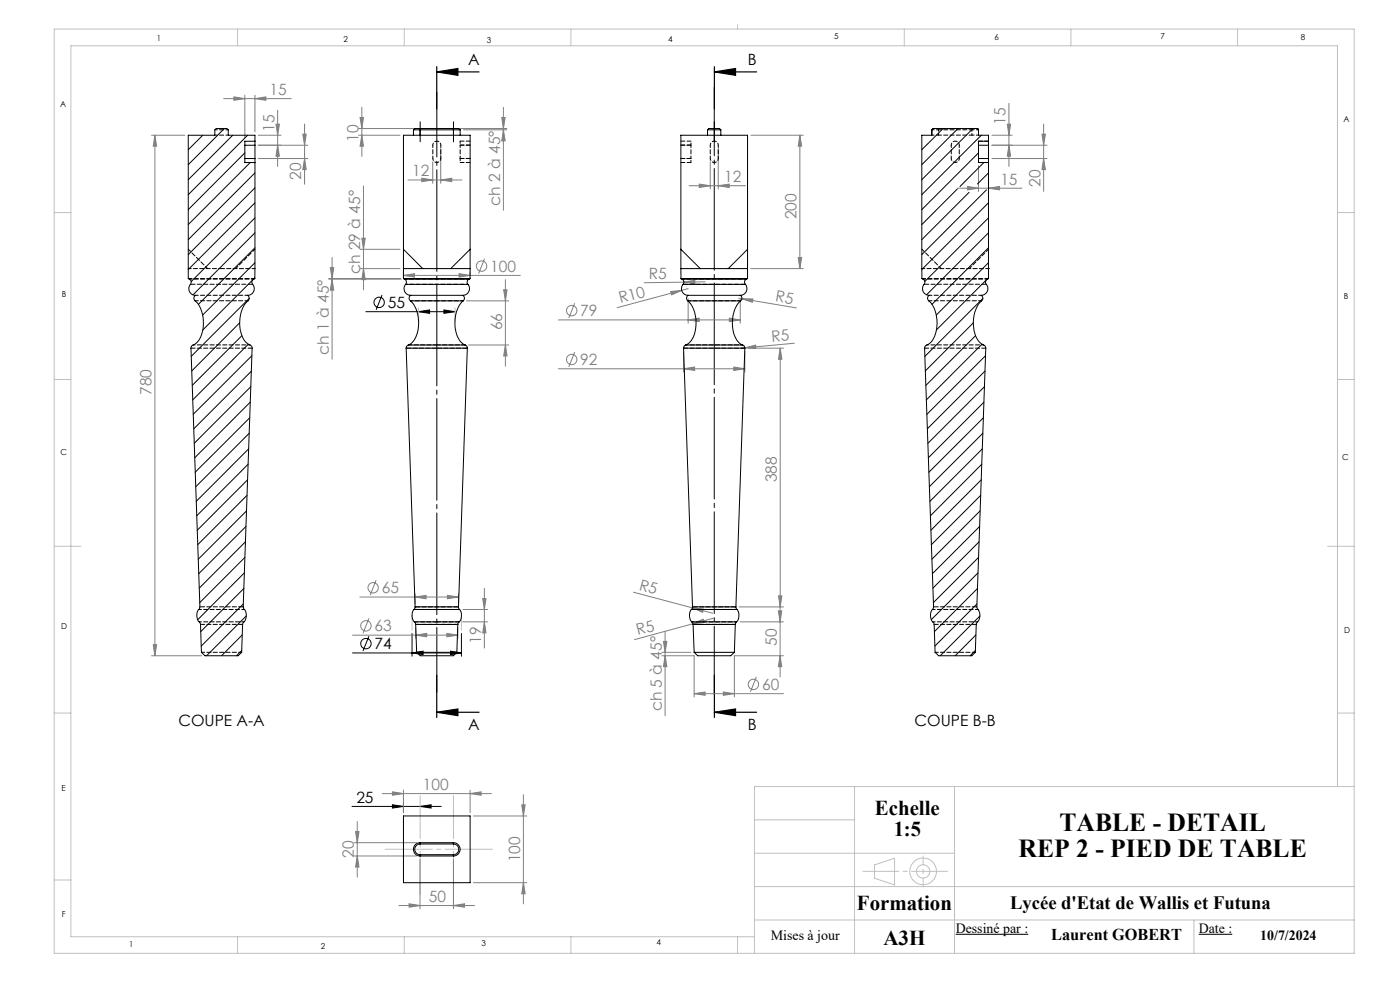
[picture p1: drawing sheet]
<svg xmlns="http://www.w3.org/2000/svg" width="420mm" height="297mm" viewBox="0 0 420 297" stroke-linecap="round" stroke-linejoin="round" font-family="sans-serif">
<g fill="none" stroke="#808080" stroke-width=".3">
<path d="M67.1 29.6h20.2M70.2 29l3.2 .6-3.2 .5zM73.4 28.5v12.8M76.5 29.6l3.3-.6v1.1zM76.5 28.5v11M82.8 37.2h1l-.5 3.3zM83.3 33.1v16.8M91.4 37.2v18M107.6 38.5h17.4M108 35.2h1l-.5 3.3zM108.5 32.2v14.7M137 38.5h15"/>
<path d="M139 38.9h13M150.5 35.2h1.1l-.6 3.3zM151 38.9l.6 3.3h-1.1zM151 32.2v30.8M302.2 37.2h1l-.5 3.3zM302.7 31v18.9M313.1 37.2v20.2M45.5 40.5h10M46.5 40.5v156M46.5 40.5l.5 3.3h-1zM77.5 40.5h6.8M77.5 47.5h14.9"/>
<path d="M83.3 43.5l.5 3.3h-1zM90.8 40.2h1.1l-.5 3.3zM91.4 47.5l.5 3.3h-1.1zM92.4 43.5h-14.9M107.6 40.5h12.4M108.5 40.5l.5 3.3h-1zM109 55.7v31.2M122.4 53.9h16.2M126.5 53.4l3.3 .5-3.3 .5zM129.8 48.5v6.4M132.2 53.9l3.3-.5v1zM132.2 44.5v10.4"/>
<path d="M206.7 55.7h17M209.8 55.2l3.3 .5-3.3 .5zM213.1 48.5v8.2M215.5 55.7l3.3-.5v1zM215.5 44.5v12.2M225.2 40.5h15.8M240 40.5v40M240 40.5l.5 3.3h-1zM287.2 56.4h19.4M290.3 55.9l3.2 .5-3.2 .5zM293.5 49.7v7.7M296.5 56.4l3.4-.5v1z"/>
<path d="M297.6 40.5h6.1M297.6 47.5h16.5M302.7 43.5l.5 3.3h-1zM312.6 40.2h1l-.5 3.3zM313.1 47.5l.5 3.3h-1zM314.1 43.5h-16.5M99.6 77.1v30.6M108.1 74.7h11.9M108.5 71.4h1.1l-.6 3.3zM145.4 77.5l-1.8 4.5M239.5 77.2h1l-.5 3.3zM98.6 83.5h21.5"/>
<path d="M98.6 83.6h21.8M99.1 80.2h1l-.5 3.3zM99.6 83.6l.5 3.4h-1zM108.1 80.5h11.9M109 80.5l.6 3.3h-1.1zM121 82.5l3.4-.5v1zM121 81.5v1M121 82.5h35.1M137.7 82l3.3 .5-3.3 .5zM139.9 90.2h12.7M141 81.5v1M151.1 86.9h1l-.5 3.3z"/>
<path d="M151.6 83.8v25.9M167.5 95.9h54.6M172.4 90.9l-1.8 4.4M201.2 87.4l3.3-.4-3 1.4zM204.5 87l-19.4 5.2M205.2 84.6l3.3-.6v1zM205.2 84.6l-11.9 .1M206.4 95.9l3.4-.5v1zM206.4 89.5v7.4M206.4 86.5l-1.9 .5M211.5 84.5l-6.3 .1M218.8 95.4l3.3 .5-3.3 .5z"/>
<path d="M221.6 89.4l1 .1M222.1 89.5v7.4M222.6 89.5l3.3 .1-.2 1zM222.6 89.5l16.3 2.8M225.2 80.5h15.8M140.5 103.4h12.1M151.6 103.4l.5 3.3h-1zM167.5 110.5h55.9M172.4 105.5l-1.8 4.5M205.1 110.5l3.3-.5v1zM205.1 105.4v6.1M220.1 110l3.3 .5-3.3 .5z"/>
<path d="M223.4 105.4v6.1M223.4 104.2l3.3-.8 .1 1zM223.4 104.2l-1 .1M224.4 104.3h10.7M234.1 104.3l.5 3.4h-1.1zM234.1 104.3v77.6M238.3 102.9l-14.9 1.3M108 178.9h29.5M112.8 173.9l-1.7 4.5M124.5 178.9l3.3-.5v1.1zM124.5 177.9v3M134.2 178.4l3.3 .5-3.3 .6z"/>
<path d="M137.5 177.9v3M144.8 179.4h1l-.5 3.3zM145.3 176.3v17.9M190 177.5l23.9 6.3M233.5 178.6h1.1l-.5 3.3zM45.5 196.5h15M46 193.2h1l-.5 3.3zM105.8 190.4h31.5M110.7 185.3l-1.8 4.5M124.7 190.4l3.3-.6v1zM124.7 188.1v3.2M134.1 189.8l3.2 .6-3.2 .4z"/>
<path d="M137.3 188.1v3.2M138.7 186.4h7.6M138.9 182.7h7.4M145.3 186.4l.5 3.3h-1zM198.5 196.5h9.8M198.5 195.5h8.7M199 192.2h1.1l-.6 3.3zM199.5 189.2v25.3M199.5 196.5l.6 3.3h-1.1zM207.7 182.2l3.3 .3-.2 1zM207.9 186.9l3.1-1.3 .2 .9zM208.2 196.5v12.4"/>
<path d="M214 185.3l-23.6 6.4M221.8 181.9h13.3M222 186.4h13M233.5 183.1h1l-.5 3.3zM234 196.5l.5 3.3h-1zM234 180v22.9M235 196.5h-14.7v12.4M208.2 207.9l3.3-.5v1zM208.2 207.9h26.9M217 207.4l3.3 .5-3.3 .5zM226.9 202.9l-1.8 4.4M114.7 237.8h32.7"/>
<path d="M117.7 237.3l3.3 .5-3.3 .5zM121 236.8v6.8M141 237.8l3.3-.5v1zM141 236.8v6.8M157 238.2v32.7M106.2 252.6h18.8M106.2 256.5h18.8M106.7 249.2h1l-.5 3.4zM107.2 256.5l.5 3.4h-1zM107.2 246.2v16.7M126 257.6v14.8M136 257.6v14.8"/>
<path d="M142 244.5h16M156.5 241.2h1.1l-.6 3.3zM119.7 271.4h22.7M122.7 270.9l3.3 .5-3.3 .5zM136 271.4l3.3-.5v1zM142 264.5h16M157 264.5l.6 3.4h-1.1z"/>
<circle cx="144.5" cy="79.8" r="1.55"/>
<circle cx="171.5" cy="93.1" r="1.55"/>
<circle cx="171.5" cy="107.7" r="1.55"/>
<circle cx="111.9" cy="176.2" r="1.56"/>
<circle cx="109.8" cy="187.6" r="1.55"/>
<circle cx="226" cy="205.1" r="1.56"/>
</g>
<g fill="none" stroke="#000" stroke-width=".3">
<path d="M109.7 93.4h26.8M114.6 88.4l-1.7 4.4M125.6 93.4l3.3-.5v1zM133.2 92.9l3.3 .5-3.3 .5zM105.8 195.7h32.6M110.7 190.7l-1.8 4.4M123.6 195.7l3.3-.5v1zM123.6 189.9v6.8M135.1 195.2l3.3 .5-3.3 .5zM138.4 189.9v6.8M105.6 241.7h26.8M117.7 241.2l3.3 .5-3.3 .5z"/>
<path d="M121 240.7v2.9M126 241.7l3.3-.5v1zM286.7 280h21.8M359.6 280h10.1"/>
<circle cx="113.7" cy="90.6" r="1.56"/>
<circle cx="109.8" cy="192.9" r="1.55"/>
</g>
<path d="M131 20v12.7M214.3 20v12.7M131 21.6l6.4-1.1v2.1zM131 21.6h12.7M214.3 21.6l6.4-1.1v2.1zM214.3 21.6h12.7M131 213.5l6.4-1v2zM131 202.3v12.7M131 213.5h12.7M214.3 213.5l6.4-1v2zM214.3 213.5h12.7M214.3 202.3v12.7" fill="none" stroke="#000" stroke-width=".35"/>
<g fill="none" stroke="#c0c0c0" stroke-width=".3">
<path d="M16.3 8.7h390v277h-390zM71.3 8.7v5M121.3 8.7v5M171.3 8.7v5M221.3 7.4v1.3M271.3 8.7v5M321.3 8.7v5M371.3 8.7v5M16.3 63.7h5M401.2 63.7h5.1M125.6 92.2v4.2M136.5 92.2v4.2"/>
<path d="M16.3 113.7h5M401.2 113.7h5.1M16.3 163.7h8M398.3 163.7h8M123.6 184.5v4.3M138.4 184.5v4.3M16.3 213.7h5M401.2 213.7h5.1M256.4 235.7v50M286.3 235.7v50M401.2 235.7v-222h-379.9v267h205M406.3 235.7h-180v50"/>
<path d="M226.3 255.7h60M226.3 245.7h30.1M262.4 259.2l6-2v8l-6-2zM16.3 263.7h5M226.3 265.7h180M226.3 275.7h180M358.2 275.7v10M71.3 280.7v5M121.3 280.7v5M171.3 280.7v5M221.3 280.7v5"/>
<circle cx="276.9" cy="261.2" r="2"/>
<circle cx="276.9" cy="261.2" r="4"/>
</g>
<path d="M131 27.6v179.9" fill="none" stroke="#000" stroke-width=".3" stroke-dasharray="30.5 1.3 1.3 1.3" stroke-dashoffset="11"/>
<path d="M126 38.9v3.6M126 38.9v-2.4M136 38.9v3.6M136 38.9v-2.4M214.3 38.9v3.6M214.3 38.9v-2.4" fill="none" stroke="#000" stroke-width=".3" stroke-dasharray="30.5 1.3 1.3 1.3"/>
<path d="M214.3 26.2v182" fill="none" stroke="#000" stroke-width=".3" stroke-dasharray="30.5 1.3 1.3 1.3" stroke-dashoffset="9.9"/>
<path d="M258.9 261.1h25.4" fill="none" stroke="#c0c0c0" stroke-width=".3" stroke-dasharray="30.5 1.3 1.3 1.3" stroke-dashoffset="19.7"/>
<path d="M276.9 256.5v9.3" fill="none" stroke="#c0c0c0" stroke-width=".3" stroke-dasharray="30.5 1.3 1.3 1.3" stroke-dashoffset="27.7"/>
<path d="M147.7 254.5h-32.2" fill="none" stroke="#c0c0c0" stroke-width=".3" stroke-dasharray="30.5 1.3 1.3 1.3" stroke-dashoffset="16.3"/>
<path d="M126 238.4v29.6M136 238.4v29.6" fill="none" stroke="#c0c0c0" stroke-width=".3" stroke-dasharray="30.5 1.3 1.3 1.3" stroke-dashoffset="17.6"/>
<g fill="#000">
<path d="M131 21.6l6.4-1.1v2.1zM131 213.5l6.4-1v2z"/>
<path d="M214.3 21.6l6.4-1.1v2.1zM214.3 213.5l6.4-1v2z"/>
<path d="M125.6 93.4l3.3-.5v1zM133.2 92.9l3.3 .5-3.3 .5zM123.6 195.7l3.3-.5v1zM135.1 195.2l3.3 .5-3.3 .5z"/>
<path d="M126 241.7l3.3-.5v1zM117.7 241.2l3.3 .5-3.3 .5z"/>
</g>
<g fill="#808080">
<path d="M207.7 182.2l3.3 .3-.2 1z"/>
<path d="M205.2 84.6l3.3-.6v1z"/>
<path d="M223.4 104.2l3.3-.8 .1 1z"/>
<path d="M207.9 186.9l3.1-1.3 .2 .9z"/>
<path d="M201.2 87.4l3.3-.4-3 1.4z"/>
<path d="M222.6 89.5l3.3 .1-.2 1z"/>
<path d="M137.7 82l3.3 .5-3.3 .5zM121 82.5l3.4-.5v1zM134.2 178.4l3.3 .5-3.3 .6zM124.5 178.9l3.3-.5v1.1zM141 237.8l3.3-.5v1zM117.7 237.3l3.3 .5-3.3 .5z"/>
<path d="M124.7 190.4l3.3-.6v1zM134.1 189.8l3.2 .6-3.2 .4zM206.4 95.9l3.4-.5v1zM218.8 95.4l3.3 .5-3.3 .5zM205.1 110.5l3.3-.5v1zM220.1 110l3.3 .5-3.3 .5zM208.2 207.9l3.3-.5v1zM217 207.4l3.3 .5-3.3 .5zM70.2 29l3.2 .6-3.2 .5zM76.5 29.6l3.3-.6v1.1zM290.3 55.9l3.2 .5-3.2 .5zM296.5 56.4l3.4-.5v1z"/>
<path d="M136 271.4l3.3-.5v1zM122.7 270.9l3.3 .5-3.3 .5z"/>
<path d="M151 38.9l.6 3.3h-1.1zM150.5 35.2h1.1l-.6 3.3zM83.3 43.5l.5 3.3h-1zM82.8 37.2h1l-.5 3.3zM302.7 43.5l.5 3.3h-1zM302.2 37.2h1l-.5 3.3z"/>
<path d="M157 264.5l.6 3.4h-1.1zM156.5 241.2h1.1l-.6 3.3z"/>
<path d="M108.5 71.4h1.1l-.6 3.3zM109 80.5l.6 3.3h-1.1zM108 35.2h1l-.5 3.3zM108.5 40.5l.5 3.3h-1zM151.1 86.9h1l-.5 3.3zM151.6 103.4l.5 3.3h-1zM99.1 80.2h1l-.5 3.3zM99.6 83.6l.5 3.4h-1zM144.8 179.4h1l-.5 3.3zM145.3 186.4l.5 3.3h-1zM106.7 249.2h1l-.5 3.4zM107.2 256.5l.5 3.4h-1zM240 40.5l.5 3.3h-1zM239.5 77.2h1l-.5 3.3zM233.5 183.1h1l-.5 3.3zM234 196.5l.5 3.3h-1zM199 192.2h1.1l-.6 3.3zM199.5 196.5l.6 3.3h-1.1zM234.1 104.3l.5 3.4h-1.1zM233.5 178.6h1.1l-.5 3.3zM46.5 40.5l.5 3.3h-1zM46 193.2h1l-.5 3.3zM90.8 40.2h1.1l-.5 3.3zM91.4 47.5l.5 3.3h-1.1zM312.6 40.2h1l-.5 3.3zM313.1 47.5l.5 3.3h-1z"/>
<path d="M126.5 53.4l3.3 .5-3.3 .5zM132.2 53.9l3.3-.5v1zM209.8 55.2l3.3 .5-3.3 .5zM215.5 55.7l3.3-.5v1z"/>
</g>
<g fill="none" stroke="#000" stroke-width=".3">
<path d="M67.3 38.5l-10.8 10.9M124 38.9h14M124 38.9v1.6M126 38.5a2.17 2.17 0 0 0-2 .4M126 38.5v2M126 38.5h10M136 38.5a2.29 2.29 0 0 1 2 .4M136 38.5v2M138 38.9v1.6M212.3 38.9a2.58 2.58 0 0 1 2.3-.4h1.3l.4 .4M212.3 38.9h4M212.3 38.9v1.6"/>
<path d="M216.3 38.9v1.6M280 38.5h.1M280 38.5l-.5 .4v1.6h-3v40M280 38.5h13.2M282.9 38.5l-6.4 6.4M287.4 38.5l-10.9 10.9M291.9 38.5l-15.4 15.4M293.2 38.5l.3 .4M293.2 38.5h.1M293.5 38.9v1.6h3v1.8M60.8 40.5l-4.3 4.4M69.8 40.5l-13.3 13.4"/>
<path d="M73.4 45.8l-16.9 17M73.4 43.5h3.1M73.4 47.5h3.1M74.3 40.5l-17.8 17.8M75.1 48.7l-18.6 18.6M76.5 51.8l-20 20M76.5 56.3l-20 20M76.5 42.3v1.2M76.5 47.5v1.2M76.5 42.3v-1.8h-8v-1.6l-.4-.4h-3.2l-.4 .4v1.6h-8v43a1.11 1.11 0 0 1 .9 .9 1.11 1.11 0 0 1-.5 1.1 2.01 2.01 0 0 0 1.7 3 1.13 1.13 0 0 0 .3 2 10.2 10.2 0 0 1 .2 12.2l-.8 .5a1.21 1.21 0 0 0-1 1.1l2.7 77.7a3.7 3.7 0 0 0-.4 4.2l.5 .8 .3 8.5 1.1 1h9.9l1.1-1 .3-8.5a4.4 4.4 0 0 0 .9-3.7l-.7-1.4 2.6-77.7a1.73 1.73 0 0 0-1.4-1.2 9.4 9.4 0 0 1-1.6-10 8.1 8.1 0 0 1 2.1-3.2v-.7l-.4-.6a2.12 2.12 0 0 0 1.9-1.4 2.12 2.12 0 0 0-.6-2.3l.2-.9 .6-.4 .1-34.8M76.5 42.3h-3.1v6.4h3.1M76.5 43.5v4"/>
<path d="M287.2 56.7l-10.7 10.6M290.7 57.6l-14.2 14.2M293.5 43.5h3M293.5 47.5h3M293.5 45.8l-17 17M294.4 40.5l-17.9 17.8M295.2 48.7l-7.2 7.2M295.9 56.9l-19.4 19.4M296.5 48.7v34.8a1.08 1.08 0 0 0-.8 .8 1.08 1.08 0 0 0 .4 1.1 2.01 2.01 0 0 1-1.7 3.1l.4 .5v.7a10.2 10.2 0 0 0-1 12.8l1.7 1.2 .2 .6-2.6 77.9a3.2 3.2 0 0 1-.2 4.6l-.3 8.7-1.1 1h-9.9l-1.1-1-.3-8.7a3.2 3.2 0 0 1-.2-4.6l-2.5-73.1v-5.3a5.9 5.9 0 0 0 3.5-5 9.7 9.7 0 0 0-2.6-9 .98 .98 0 0 1 .3-1.3 2.09 2.09 0 0 1-1.8-1.4 2.09 2.09 0 0 1 .5-2.2l-.1-.8-.7-.6-.1-3M296.5 42.3v1.2M296.5 47.5v1.2M296.5 42.3h-3v6.4h3"/>
<path d="M296.5 43.5v4M296.5 51.8l-3.3 3.3M76.5 60.8l-20 20M76.5 65.3l-19.1 19.1M76.5 69.8l-18.6 18.6M76.5 74.3l-17 16.9M76.5 78.7l-15.7 15.7M121 74.7l5.8 5.8M141 74.7l-5.8 5.8M204.3 74.7l5.8 5.8M224.3 74.7l-5.8 5.8M296.5 60.8l-20 20"/>
<path d="M296.5 65.3l-19.1 19.1M296.5 69.8l-18.5 18.5M296.5 74.3l-16.9 16.9M296.5 78.7l-15.6 15.7M71.9 96.8l-14.4 14.4M74.8 89.4l-17.4 17.4M76.4 83.3l-15.5 15.6M121 83.5h20M121 83.5l.4 .1M121 80.5h20M121.4 83.6a1.03 1.03 0 0 1 .3 1.6M121.4 83.6h19.3"/>
<path d="M121.7 85.2a1.98 1.98 0 0 0-.3 2.2 1.98 1.98 0 0 0 1.8 1.1M121.7 85.2h18.7M123.1 90.2a10.1 10.1 0 0 1 1.5 11.2l-1 1.3-1.1 .7M123.1 90.2h15.9M123.2 88.5a1 1 0 0 0-.1 1.7M123.2 88.5h15.7M138.9 88.5a1 1 0 0 1 .1 1.7M139 90.2a9.9 9.9 0 0 0-.6 12.5l1.1 .7M140.4 85.2a2 2 0 0 1 .3 2.1 2 2 0 0 1-1.8 1.2M140.7 83.6a1.03 1.03 0 0 0-.3 1.6M141 83.5l-.3 .1M141 80.5v-40h-20v43"/>
<path d="M141 80.5v3M204.3 80.5h20M204.3 80.5v-40h20v43M204.3 80.5v3M204.3 83.5h20M204.3 83.5l.3 .1M204.6 83.6a1.03 1.03 0 0 1 .3 1.6M204.6 83.6h19.3M204.9 85.2a1.98 1.98 0 0 0-.3 2.2 1.98 1.98 0 0 0 1.8 1.1M204.9 85.2h18.7M206.3 90.2a9.9 9.9 0 0 1 .6 12.5l-1.2 .7M206.3 90.2h15.9"/>
<path d="M206.4 88.5a1 1 0 0 0-.1 1.7M206.4 88.5h15.7M222.1 88.5a1 1 0 0 1 .1 1.7M222.2 90.2a10.1 10.1 0 0 0-1.5 11.2l1 1.3 1.1 .7M223.6 85.2a1.98 1.98 0 0 1 .3 2.2 1.98 1.98 0 0 1-1.8 1.1M223.9 83.6a1.03 1.03 0 0 0-.3 1.6M224.3 83.5l-.4 .1M276.5 80.5h.1M292 96.8l-14.4 14.4M294.9 89.5l-17.4 17.3M296.5 80.5h.1M296.5 83.3l-15.6 15.6"/>
<path d="M72.6 100.6l-14.9 14.9M74.5 103.1l-16.7 16.7M75.2 115.9l-16.9 17M75.4 111.2l-17.3 17.3M75.6 106.6l-17.6 17.6M121.8 104.3h18.4M121.8 104.3l2.7 77.6M122.5 103.4l-.5 .3-.2 .6M122.5 103.4h17M139.5 103.4l.6 .5 .1 .4M140.2 104.3l-2.7 77.6M205.1 104.3h18.3"/>
<path d="M205.1 104.3l2.7 77.6M205.7 103.4l-.5 .3-.1 .6M205.7 103.4h17.1M222.8 103.4l.5 .3 .1 .6M223.4 104.3l-2.6 77.6M292.7 100.6l-14.9 14.9M294.6 103.1l-16.7 16.7M295.3 115.9l-16.9 17M295.5 111.2l-17.3 17.3M295.7 106.6l-17.6 17.6M74.4 139.1l-15.4 15.5M74.6 134.5l-15.7 15.7"/>
<path d="M74.8 129.9l-16.1 16M74.9 125.2l-16.3 16.3M75.1 120.5l-16.7 16.7M294.5 139.1l-15.4 15.5M294.7 134.5l-15.7 15.7M294.9 129.9l-16.1 16M295 125.2l-16.3 16.3M295.2 120.5l-16.7 16.7M73.8 157.8l-14.2 14.1M74 153.1l-14.5 14.5M74.1 148.4l-14.8 14.9M74.3 143.8l-15.1 15.1"/>
<path d="M293.9 157.8l-14.2 14.1M294 153.1l-14.4 14.5M294.2 148.4l-14.8 14.9M294.4 143.8l-15.1 15.1M73.2 176.4l-13 12.9M73.3 171.7l-14 14M73.5 167l-13.6 13.6M73.6 162.4l-13.8 13.9M293.3 176.4l-13 12.9M293.4 171.7l-14 14M293.6 167l-13.6 13.6M293.7 162.4l-13.8 13.9"/>
<path d="M72.5 194.9l-1.6 1.6M72.7 190.3l-6.2 6.2M73 181l-12.6 12.6M73.9 184.6l-11.9 11.9M124.2 182.7a3 3 0 0 0 .1 3.7M124.2 182.7h13.7M124.3 186.4l.4 .7M124.3 186.4h13.5M124.5 181.9l-.3 .8M124.5 181.9h13M124.7 187.1h12.6M124.7 187.1l.3 8.4"/>
<path d="M125 195.5h12.1M125 195.5l1.1 1h9.9l1.1-1M137.3 187.1l-.2 8.4M137.5 181.9l.4 .8M137.8 186.4l-.5 .7M137.9 182.7a3.1 3.1 0 0 1-.1 3.7M207.4 182.7a3 3 0 0 0 .1 3.7M207.4 182.7h13.7M207.5 186.4l.4 .7M207.5 186.4h13.5M207.8 181.9l-.4 .8M207.8 181.9h13"/>
<path d="M207.9 187.1h12.7M207.9 187.1l.3 8.4M208.2 195.5h12.1M208.2 195.5l1.1 1h9.9l1.1-1M220.6 187.1l-.3 8.4M220.8 181.9l.3 .8M221 186.4l-.4 .7M221.1 182.7a3 3 0 0 1-.1 3.7M292.6 194.9l-1.6 1.6M292.8 190.3l-6.2 6.2M293.1 181l-12.6 12.6M294 184.6l-11.9 11.9"/>
<path d="M121 244.5h20v20h-20zM126 252.9a1.61 1.61 0 0 0-1.6 1.6 1.61 1.61 0 0 0 1.6 1.6M126 252.6a1.99 1.99 0 0 0-2 1.9 1.99 1.99 0 0 0 2 2M126 252.6v.3M126 256.1v.4M126 252.9h10M126 252.6h10M126 256.5h10M126 256.1h10M136 252.9a1.61 1.61 0 0 1 1.6 1.6 1.61 1.61 0 0 1-1.6 1.6M136 252.6a1.99 1.99 0 0 1 2 1.9 1.99 1.99 0 0 1-2 2M136 252.6v.3"/>
<path d="M136 256.1v.4"/>
</g>
<g fill="none" stroke="#000" stroke-width=".3" stroke-dasharray="1.3 .6">
<path d="M126 38.5v.4M136 38.5v.4M281.6 38.5v.4M291.6 38.5v.4M293.6 42.3h.1M293.6 48.7h.1M57.3 104.3h18.4M205.1 104.3h18.4M277.4 104.3h18.4M60.2 187.1h12.6M124.7 187.1h12.7M208 187.1h12.6"/>
<path d="M280.3 187.1h12.6"/>
</g>
<path d="M126 38.9v1.6M136 38.9v1.6M281.6 38.9v1.6M291.6 38.9v1.6" fill="none" stroke="#000" stroke-width=".3" stroke-dasharray="1.3 .6" stroke-dashoffset=".8"/>
<g fill="none" stroke="#000" stroke-width=".3" stroke-dasharray="1.3 .6" stroke-dashoffset=".1">
<path d="M138 43.5h3M138 47.5h3M138 48.7h3M141 42.3h-3M204.3 48.7h3M207.3 47.5h-3M207.3 43.5h-3M207.3 42.3h-3M293.6 48.7h3M296.6 42.3h-3M124.2 182.7h6.8M131 186.4h-6.7"/>
<path d="M131 182.7h6.9M137.8 186.4h-6.8"/>
</g>
<path d="M279.6 38.9h2M291.6 38.9h2M138 42.3v1.2M138 47.5v1.2M207.3 48.7v-1.2M207.3 43.5v-1.2M281.6 40.5h-2M293.6 40.5h-2M73.2 186.4h-13.4M221 186.4h-13.4M293.3 186.4h-13.4" fill="none" stroke="#000" stroke-width=".3" stroke-dasharray="1.3 .6" stroke-dashoffset=".6"/>
<g fill="none" stroke="#000" stroke-width=".3" stroke-dasharray="1.3 .6" stroke-dashoffset=".5">
<path d="M64.5 38.9h4M68.5 40.5h-4M129.8 47.5v-4M132.2 43.5v4M138 43.5v4M207.3 47.5v-4M213.1 43.5v4M215.5 43.5v4M285.4 47.5v-4M287.8 43.5v4M76.2 83.6h-19.4M123.1 90.1h7.9"/>
<path d="M131 90.1h8M140.7 83.6h-19.3M224 83.6h-19.4M296.3 83.6h-19.4M59.6 182.7h13.7M207.4 182.7h13.7M279.7 182.7h13.7"/>
</g>
<path d="M129.8 43.5a1.2 1.2 0 0 1 1.2-1.2 1.2 1.2 0 0 1 1.2 1.2M132.2 47.5a1.2 1.2 0 0 1-1.2 1.2 1.2 1.2 0 0 1-1.2-1.2M213.1 43.5a1.2 1.2 0 0 1 1.2-1.2 1.2 1.2 0 0 1 1.2 1.2M215.5 47.5a1.2 1.2 0 0 1-1.2 1.2 1.2 1.2 0 0 1-1.2-1.2M285.4 43.5a1.2 1.2 0 0 1 1.2-1.2 1.2 1.2 0 0 1 1.2 1.2M287.8 47.5a1.2 1.2 0 0 1-1.2 1.2 1.2 1.2 0 0 1-1.2-1.2M121.7 85.2h9.3M131 85.2h9.4M75 103.4h-17M222.8 103.4h-17M295.1 103.4h-17" fill="none" stroke="#000" stroke-width=".3" stroke-dasharray="1.3 .6" stroke-dashoffset=".7"/>
<path d="M57.1 85.2h18.7M204.9 85.2h18.7M277.2 85.2h18.7M121.9 104.3h9.1M131 104.3h9.2" fill="none" stroke="#000" stroke-width=".3" stroke-dasharray="1.3 .6" stroke-dashoffset="-.1"/>
<path d="M56.5 83.5h20M276.6 83.5h20M131 103.4h-8.5M139.6 103.4h-8.6" fill="none" stroke="#000" stroke-width=".3" stroke-dasharray="1.3 .6" stroke-dashoffset=".2"/>
<path d="M73 181.9h-13M137.6 181.9h-13.1M220.8 181.9h-13M293.1 181.9h-13" fill="none" stroke="#000" stroke-width=".3" stroke-dasharray="1.3 .6" stroke-dashoffset="-.2"/>
<path d="M56.5 74.7l5.8 5.8M276.6 74.7l5.8 5.8M58.6 90.1h15.8M70.7 80.5l5.8-5.8M206.4 90.1h15.8M278.7 90.1h15.8M290.8 80.5l5.8-5.8M72.5 195.5h-12.1M292.6 195.5h-12.1" fill="none" stroke="#000" stroke-width=".3" stroke-dasharray="1.3 .6" stroke-dashoffset=".3"/>
<path d="M281.6 38.9h10M291.6 40.5h-10M56.5 80.5h10M58.7 88.5h15.6M66.5 80.5h10M276.6 80.5h10M278.8 88.5h15.6M286.6 80.5h10" fill="none" stroke="#000" stroke-width=".3" stroke-dasharray="1.3 .6" stroke-dashoffset=".4"/>
<g font-size="7.8">
<text x="317.8" y="249.2">TABLE - DETAIL</text>
<text x="305.5" y="257">REP 2 - PIED DE TABLE</text>
</g>
<g font-size="6.3">
<text x="262.5" y="244.3">Echelle</text>
<text x="268.1" y="250.6">1:5</text>
<text x="257.1" y="272.8">Formation</text>
<text x="265" y="283.1">A3H</text>
</g>
<text font-size="5.6" x="303.1" y="272.5">Lycée d'Etat de Wallis et Futuna</text>
<text font-size="4.9" x="315.3" y="281.7">Laurent GOBERT</text>
<g font-size="4.7">
<text x="140.5" y="19.4">A</text>
<text x="224.4" y="19.4">B</text>
<text x="116.3" y="92.3">55</text>
<text x="112.4" y="194.6">74</text>
<text x="53.5" y="217.6">COUPE A-A</text>
<text x="140.5" y="218.8">A</text>
<text x="224.4" y="218.8">B</text>
<text x="274.4" y="217.6">COUPE B-B</text>
<text x="106.9" y="240.7">25</text>
</g>
<g font-size="4.7" fill="#808080">
<text x="80.9" y="28.5">15</text>
<text x="82.3" y="39.5" transform="rotate(-90 82.3 39.5)">15</text>
<text x="301.7" y="37.4" transform="rotate(-90 301.7 37.4)">15</text>
<text x="107.6" y="42.5" transform="rotate(-90 107.6 42.5)">10</text>
<text x="90.4" y="53.9" transform="rotate(-90 90.4 53.9)">20</text>
<text x="123.7" y="52.9">12</text>
<text x="217.2" y="54.6">12</text>
<text x="300.1" y="55.4">15</text>
<text x="312.1" y="56" transform="rotate(-90 312.1 56)">20</text>
<text x="150" y="61.7" transform="rotate(-90 150 61.7)">ch 2 à 45°</text>
<text x="239" y="65.8" transform="rotate(-90 239 65.8)">200</text>
<text x="108.1" y="82.2" transform="rotate(-90 108.1 82.2)">ch 29 à 45°</text>
<text x="147.1" y="81.4">100</text>
<text x="194.6" y="83.7">R5</text>
<text x="174.1" y="94.8">79</text>
<text x="186.2" y="90.9" transform="rotate(-15 186.2 90.9)">R10</text>
<text x="232.5" y="90.2" transform="rotate(10 232.5 90.2)">R5</text>
<text x="150.6" y="99" transform="rotate(-90 150.6 99)">66</text>
<text x="98.6" y="106.4" transform="rotate(-90 98.6 106.4)">ch 1 à 45°</text>
<text x="231.5" y="102.5" transform="rotate(-5 231.5 102.5)">R5</text>
<text x="174.1" y="109.4">92</text>
<text x="45.5" y="118.3" transform="rotate(-90 45.5 118.3)">780</text>
<text x="233.1" y="144.5" transform="rotate(-90 233.1 144.5)">388</text>
<text x="114.5" y="177.8">65</text>
<text x="191.6" y="176.8" transform="rotate(15 191.6 176.8)">R5</text>
<text x="112.4" y="189.3">63</text>
<text x="191.4" y="190.4" transform="rotate(-15 191.4 190.4)">R5</text>
<text x="144.3" y="192.9" transform="rotate(-90 144.3 192.9)">19</text>
<text x="233" y="193.5" transform="rotate(-90 233 193.5)">50</text>
<text x="228.6" y="206.8">60</text>
<text x="198.6" y="213.2" transform="rotate(-90 198.6 213.2)">ch 5 à 45°</text>
<text x="126.9" y="236.8">100</text>
<text x="106.2" y="257.2" transform="rotate(-90 106.2 257.2)">20</text>
<text x="156" y="258.5" transform="rotate(-90 156 258.5)">100</text>
<text x="128.7" y="270.3">50</text>
</g>
<g font-size="4.2">
<text x="231.2" y="281.7">Mises à jour</text>
<text x="286.7" y="279.5">Dessiné par :</text>
<text x="359.6" y="279.5">Date :</text>
<text x="378.1" y="281.7">10/7/2024</text>
</g>
<g font-size="2.5">
<text x="250.2" y="11.7">5</text>
<text x="298.3" y="11.9">6</text>
<text x="348.1" y="11.7">7</text>
<text x="390.3" y="11.9">8</text>
<text x="47" y="12.3">1</text>
<text x="103.1" y="12.5">2</text>
<text x="146" y="12.8">3</text>
<text x="200.4" y="12.7">4</text>
<text x="18.1" y="32">A</text>
<text x="403.1" y="36.7">A</text>
<text x="18.6" y="89">B</text>
<text x="403.1" y="89.5">B</text>
<text x="18.1" y="136.4">C</text>
<text x="402.7" y="137.9">C</text>
<text x="18.3" y="188.6">D</text>
<text x="403.2" y="189.8">D</text>
<text x="18.4" y="237.1">E</text>
<text x="18.6" y="274.9">F</text>
<text x="38.7" y="283.9">1</text>
<text x="96.3" y="284.3">2</text>
<text x="144.5" y="283.6">3</text>
<text x="197" y="283.2">4</text>
</g>
</svg>
